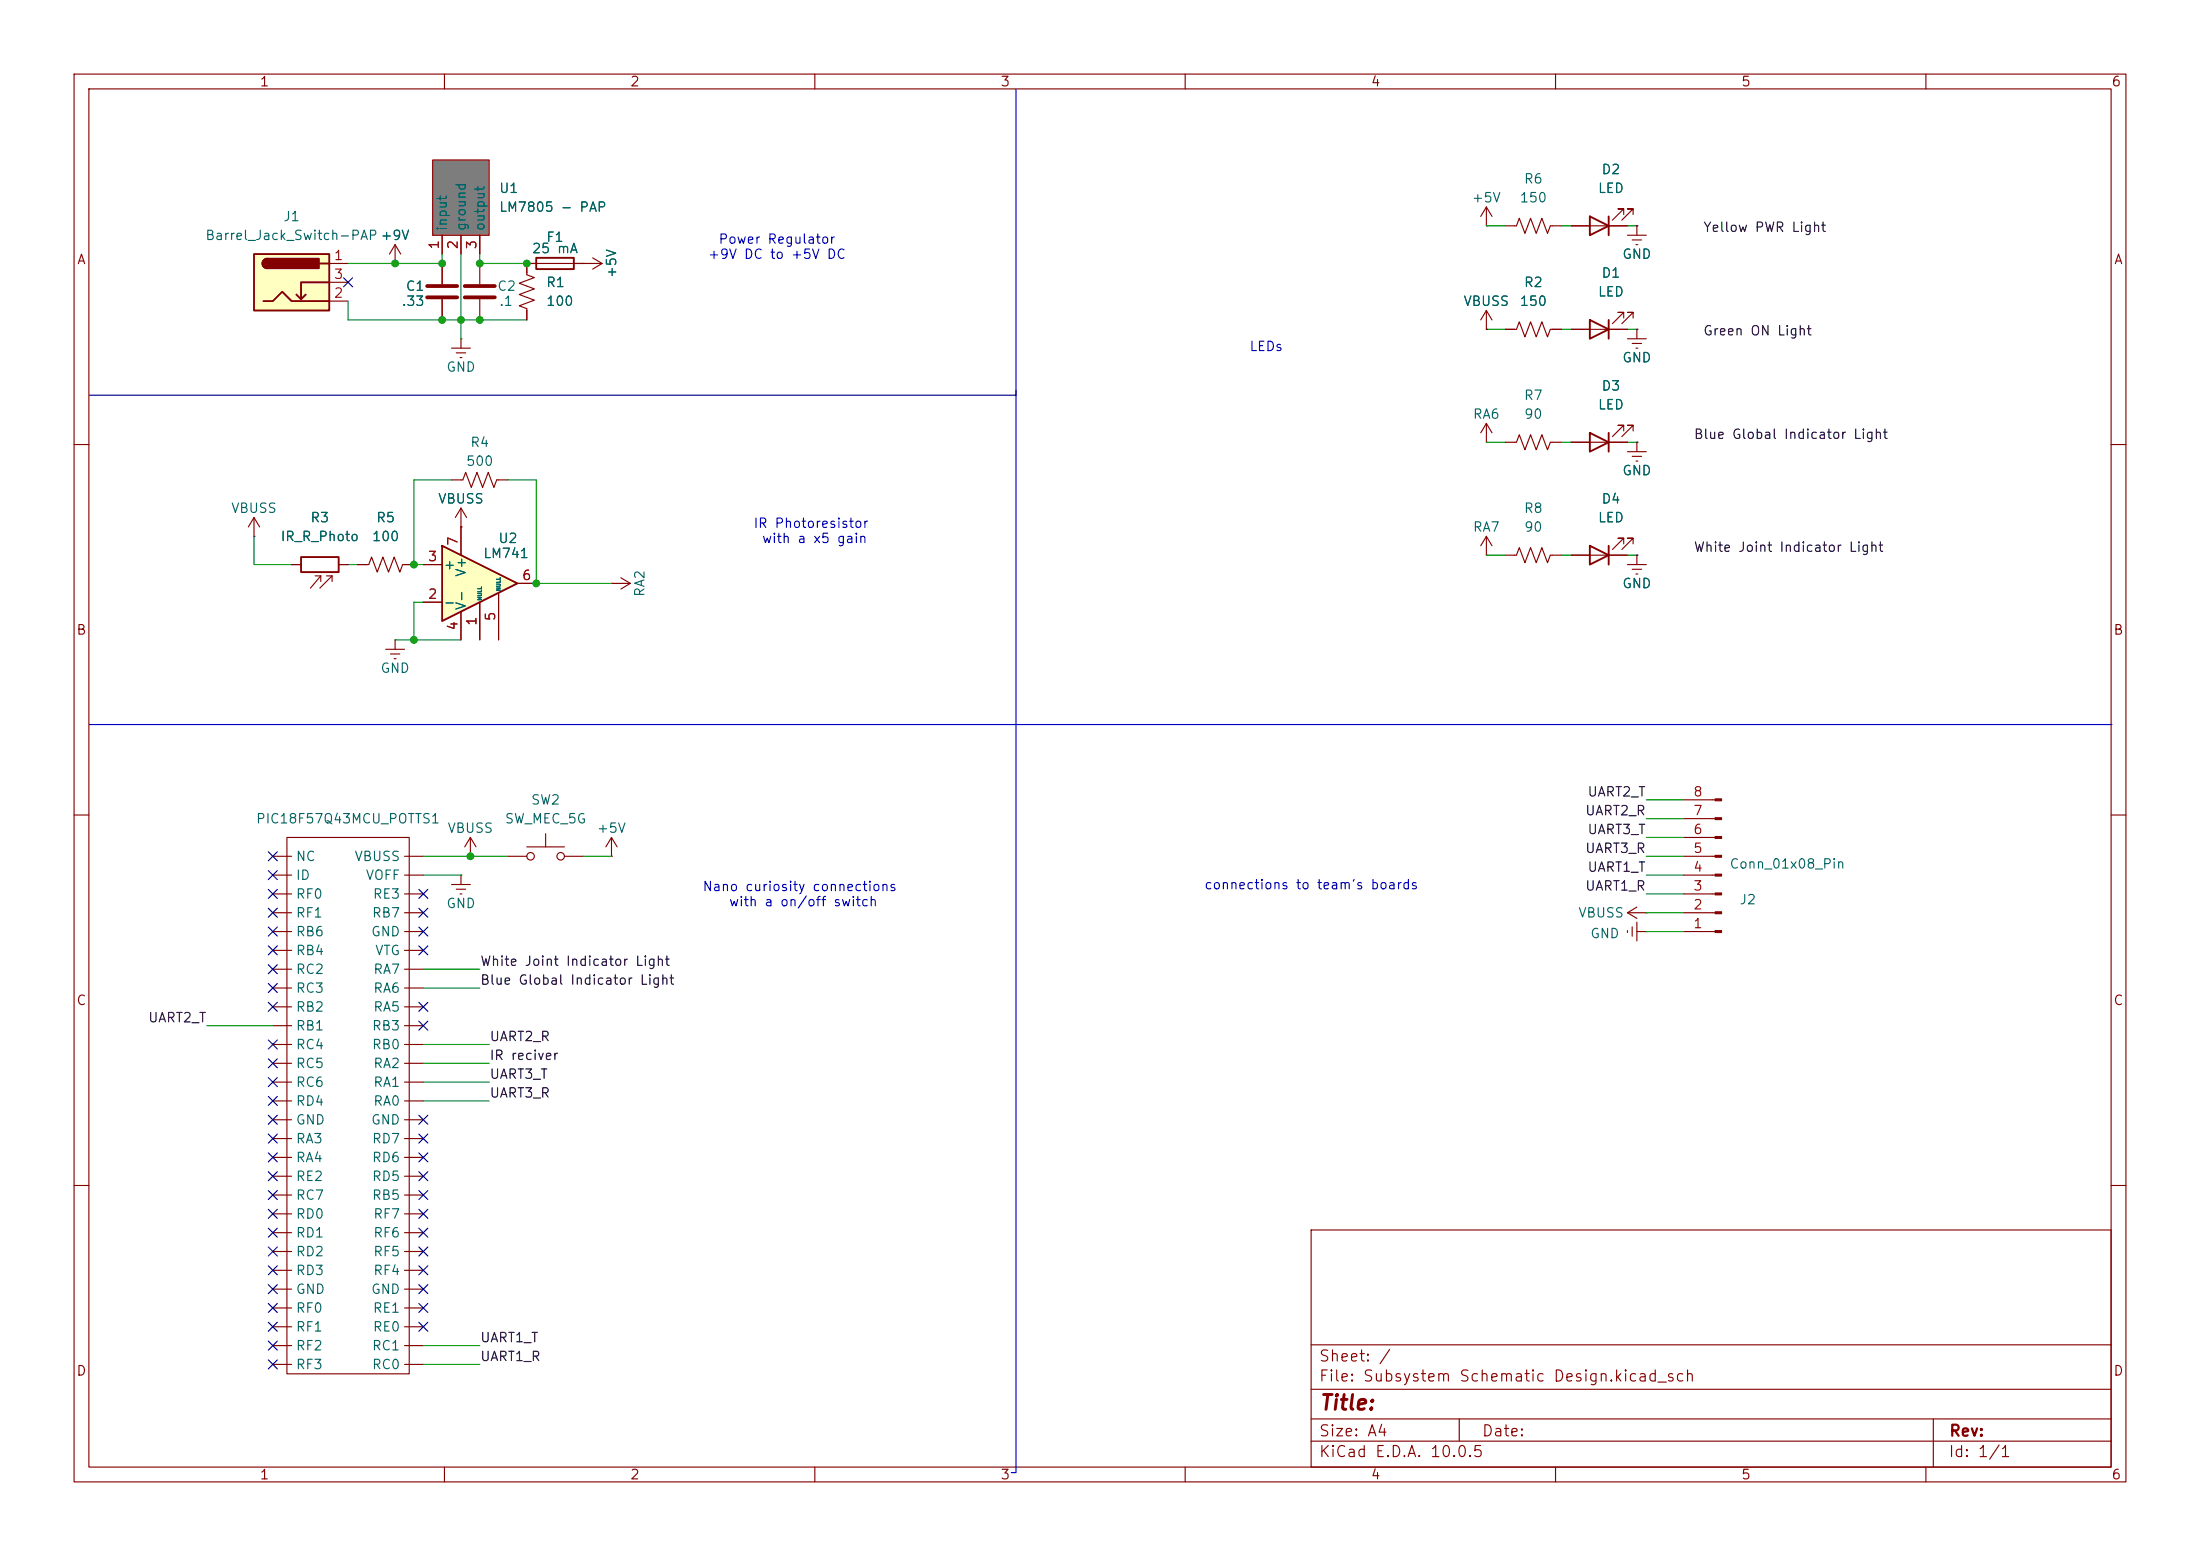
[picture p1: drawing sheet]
<svg xmlns="http://www.w3.org/2000/svg" width="297mm" height="210mm" viewBox="0 0 297 210" stroke-linecap="round" stroke-linejoin="round" font-family="sans-serif">
<g fill="none" stroke="#840000" stroke-width=".15">
<path d="M10 10h277v190h-277zM12 12h273v186h-273zM60 10v2M110 10v2M160 10v2M210 10v2M260 10v2M64.8 35.6v2.8M200.7 30.5h.1M200.7 27.9l-.8 1.3M200.7 27.9l.7 1.3M200.7 27.9v2.6"/>
<path d="M203.2 30.5h1.5l.4-1 .8 2 .7-2 .8 2 .8-2 .7 2 .4-1h1.5M212.1 30.5h7.6M219.2 29v-.8h-.8h.8l-1.5 1.5M220.5 29v-.8h-.8h.8l-1.6 1.5M64.8 40.4v2.8M200.7 44.5h.1M200.7 41.9v2.6M200.7 41.9l-.8 1.3M200.7 41.9l.7 1.3M203.2 44.5h1.5l.4-1.1 .8 2.1 .7-2.1 .8 2.1 .8-2.1 .7 2.1 .4-1h1.5M212.1 44.5h7.6M219.2 42.9v-.7h-.8h.8l-1.5 1.5"/>
<path d="M220.5 42.9v-.7h-.8h.8l-1.6 1.5M10 60h2M39.4 76.2h1.2M42.5 77.7h.8M43.3 77.7l-1.4 1.7M43.3 77.7v.8M44.1 77.7h.7M44.8 77.7l-1.6 1.7M44.8 77.7v.8M45.7 76.2h1.3M62.2 71.1h.1M62.2 68.6v2.5"/>
<path d="M62.2 68.6l-.7 1.3M62.2 68.6l.8 1.3M285 60h2M10 110h2M61 119.4h2.5M62.2 118.1h.1M62.2 118.1v1.3M68.6 115.6h2.5M71.1 114.3h5.1M73.7 112.5v1.8M76.2 115.6h2.5M82.5 115.6h.1"/>
<path d="M82.5 113l-.7 1.3M82.5 113l.8 1.3M82.5 113v2.6M285 110h2M61.6 120h1.3M62.1 120.7h.3M10 160h2M177 166h108v32h-108zM285 160h2M60 198v2M110 198v2M160 198v2"/>
<path d="M177 194.5h108M177 191.5h108M177 187.5h108M177 181.5h108M197 191.5v3M210 198v2M260 198v2M261 191.5v6.5"/>
<circle cx="71.6" cy="115.6" r=".51"/>
<circle cx="75.7" cy="115.6" r=".51"/>
</g>
<path d="M62.7 38.6h4.1M62.7 40.1h4.1" fill="none" stroke="#840000" stroke-width=".51"/>
<path d="M214.6 29.2l2.6 1.3-2.6 1.3zM217.2 29.2v2.6M214.6 43.2l2.6 1.3-2.6 1.2zM217.2 43.2v2.5M40.6 75.2h5.1v2h-5.1z" fill="none" stroke="#840000" stroke-width=".25"/>
<path d="M58.4 21.6h7.6v10.2h-7.6z" fill="#7d7d7d"/>
<path d="M58.4 21.6h7.6v10.2h-7.6zM59.7 31.8v2.5M59.7 35.6v2.8M62.2 31.8v2.5M64.8 31.8v2.5M59.7 40.4v2.8" fill="none" stroke="#840000" stroke-width=".15"/>
<path d="M57.7 38.6h4M57.7 40.1h4" fill="none" stroke="#840000" stroke-width=".51"/>
<path d="M59.7 73.7l10.1 5-10.1 5.1z" fill="#ffffc2"/>
<path d="M59.7 73.7l10.1 5-10.1 5.1z" fill="none" stroke="#840000" stroke-width=".25"/>
<g fill="none" stroke="#840000" stroke-width=".15">
<path d="M53.3 35.6h.1M53.3 33v2.6M53.3 33l-.7 1.3M53.3 33l.8 1.3M219.7 45.7h2.5M220.3 46.4h1.3M220.9 47h.2M221 44.5h.1M221 44.5v1.2M57.1 76.2h2.6M62.2 71.1v3.8M69.8 78.7h2.6"/>
<path d="M52.1 87.6h2.5M52.7 88.3h1.3M53.2 88.9h.3M53.3 86.4h.1M53.3 86.4v1.2M57.1 81.3h2.6M62.2 82.6v3.8M64.8 81.3v5.1M67.3 80v6.4"/>
</g>
<path d="M34.3 34.3h10.1v7.6h-10.1z" fill="#ffffc2"/>
<path d="M34.3 34.3h10.1v7.6h-10.1zM36.1 34.9a.64 .64 0 0 0-.7 .7 .64 .64 0 0 0 .7 .6M41.3 39.8l-.7 .6M43.2 35.6h1.2M44.4 38.1h-3.8v2.3l-.6-.6M72.4 34.8h5.1v1.5h-5.1zM35.6 40.6h1.2l1.3-1.2 1.3 1.2h5M214.6 58.4l2.6 1.3-2.6 1.3zM217.2 58.4v2.6M214.6 73.7l2.6 1.2-2.6 1.3zM217.2 73.7v2.5" fill="none" stroke="#840000" stroke-width=".25"/>
<g fill="#840000" stroke="#840000" stroke-width=".25">
<path d="M35.6 35.1l.5-.2v1.3a.63 .63 0 0 1-.6-.4 .63 .63 0 0 1 .1-.7z"/>
<path d="M36.1 34.9h7v1.3h-7z"/>
</g>
<g fill="none" stroke="#840000" stroke-width=".15">
<path d="M44.4 35.6h2.6M44.4 38.1h2.6M53.3 35.6h.1M59.7 31.8v2.5M59.7 35.6v2.8M62.2 31.8v2.5M64.8 31.8v2.5M78.7 35.6h.1M80 34.8l1.3 .8M81.3 35.6h-10.2v1.5l1 .4-2 .7 2 .8-2 .8 2 .7-2 .8 1 .4v1.5M81.3 35.6l-1.3 .7M212.1 30.5h2.5"/>
<path d="M217.2 30.5h2.5M219.7 31.8h2.5M220.3 32.4h1.3M220.9 33h.2M221 30.5h.1M221 30.5v1.3M44.4 40.6h2.6M59.7 40.4v2.8M61 47h2.5M61.6 47.6h1.3M62.1 48.3h.3M62.2 45.7h.1"/>
<path d="M62.2 45.7v1.3M200.7 59.7h.1M200.7 44.5h.1M200.7 57.2v2.5M200.7 57.2l-.8 1.2M200.7 57.2l.7 1.2M203.2 59.7h1.5l.4-1 .8 2 .7-2 .8 2 .8-2 .7 2 .4-1h1.5M203.2 44.5h1.3M209.5 44.5h1.3M212.1 59.7h7.6M212.1 44.5h2.5M217.2 44.5h2.5"/>
<path d="M219.2 58.2v-.8h-.8h.8l-1.5 1.5M220.5 58.2v-.8h-.8h.8l-1.6 1.5M221 59.7h.1M221 44.5h.1M221 59.7v1.3M34.3 72.4h.1M34.3 69.9l-.8 1.2M34.3 69.9l.8 1.2M34.3 69.9v2.5M39.4 76.2h1.2M45.7 76.2h1.3M48.3 76.2h1.5l.4-1 .7 2 .8-2 .8 2 .7-2 .8 2 .4-1h1.5"/>
<path d="M57.1 76.2h2.6M61 64.8h1.5l.4-1 .7 2 .8-2 .8 2 .7-2 .8 2 .4-1h1.5M62.2 71.1h.1M62.2 71.1v3.8M69.8 78.7h2.6M82.5 78.7h.1M82.5 78.7h2.6M83.8 78l1.3 .7M85.1 78.7l-1.3 .8M200.7 74.9h.1M200.7 72.4l-.8 1.3M200.7 72.4l.7 1.3"/>
<path d="M200.7 72.4v2.5M203.2 74.9h1.5l.4-1 .8 2 .7-2 .8 2 .8-2 .7 2 .4-1h1.5M212.1 74.9h7.6M219.2 73.4v-.8h-.8h.8l-1.5 1.6M219.7 61h2.5M219.7 76.2h2.5M220.3 61.6h1.3M220.3 76.8h1.3M220.5 73.4v-.8h-.8h.8l-1.6 1.6M220.9 62.2h.2M220.9 77.5h.2M221 74.9h.1"/>
<path d="M221 74.9v1.3M57.1 81.3h2.6M62.2 82.6v3.8M64.8 81.3v5.1M67.3 80v6.4M36.8 118.1h2.6M36.8 115.6h2.6M38.7 113h16.5v72.4h-16.5zM54.6 118.1h2.5M54.6 115.6h2.5M63.5 115.6h.1M63.5 113l-.8 1.3"/>
<path d="M63.5 113l.8 1.3M63.5 113v2.6M227.3 118.1h4.2M227.3 115.6h4.2M227.3 113h4.2M227.3 110.5h4.2M227.3 108h4.2M36.8 123.2h2.6M36.8 125.7h2.6M36.8 120.7h2.6M36.8 128.3h2.6M36.8 130.8h2.6"/>
<path d="M36.8 133.4h2.6M36.8 135.9h2.6M36.8 138.4h2.6M54.6 123.2h2.5M54.6 125.7h2.5M54.6 120.7h2.5M54.6 128.3h2.5M54.6 130.8h2.5M54.6 133.4h2.5M54.6 135.9h2.5M54.6 138.4h2.5M219.7 123.2l1.3 .8"/>
<path d="M219.7 123.2h2.5M219.7 125.6v.3M220.3 125.1v1.3M221 124.5v2.5M221 122.4l-1.3 .8M221 125.7h1.2M222.2 123.2h.1M222.2 125.7h.1M227.3 123.2h4.2M227.3 125.7h4.2M227.3 120.7h4.2M36.8 141h2.6"/>
<path d="M36.8 143.5h2.6M36.8 146.1h2.6M36.8 148.6h2.6M36.8 151.1h2.6M36.8 153.7h2.6M36.8 156.2h2.6M36.8 158.8h2.6M54.6 141h2.5M54.6 143.5h2.5M54.6 146.1h2.5M54.6 148.6h2.5M54.6 151.1h2.5"/>
<path d="M54.6 153.7h2.5M54.6 156.2h2.5M54.6 158.8h2.5M36.8 161.3h2.6M36.8 163.8h2.6M36.8 166.4h2.6M36.8 168.9h2.6M36.8 171.5h2.6M36.8 174h2.6M36.8 176.5h2.6M36.8 179.1h2.6M54.6 161.3h2.5"/>
<path d="M54.6 163.8h2.5M54.6 166.4h2.5M54.6 168.9h2.5M54.6 171.5h2.5M54.6 174h2.5M54.6 176.5h2.5M54.6 179.1h2.5M36.8 181.6h2.6M36.8 184.2h2.6M54.6 181.6h2.5M54.6 184.2h2.5"/>
</g>
<g fill="#840000" stroke="#840000" stroke-width=".15">
<path d="M231.5 125.6h.9v.3h-.9z"/>
<path d="M231.5 123.1h.9v.2h-.9z"/>
<path d="M231.5 120.5h.9v.3h-.9z"/>
<path d="M231.5 118h.9v.2h-.9z"/>
<path d="M231.5 115.4h.9v.3h-.9z"/>
<path d="M231.5 112.9h.9v.3h-.9z"/>
<path d="M231.5 110.4h.9v.2h-.9z"/>
<path d="M231.5 107.8h.9v.3h-.9z"/>
</g>
<path d="M137.2 12.1v186.7h-.7M12.1 53.3h125.1M12.1 97.8h273" fill="none" stroke="#0000c2" stroke-width=".15"/>
<g fill="none" stroke="#009600" stroke-width=".15">
<path d="M59.7 34.3v1.3h-12.7M62.2 34.3v11.4M64.8 34.3v1.3h6.3M200.7 30.5h2.5M210.8 30.5h1.3M219.7 30.5h1.3M47 40.6v2.6h24.1M200.7 59.7h2.5M200.7 44.5h2.5M210.8 59.7h1.3M210.8 44.5h1.3M219.7 59.7h1.3"/>
<path d="M219.7 44.5h1.3M34.3 72.4v3.8h5.1M47 76.2h1.3M61 64.8h-5.1v11.4h1.2M68.6 64.8h3.8v13.9h10.1M200.7 74.9h2.5M210.8 74.9h1.3M219.7 74.9h1.3M53.3 86.4h8.9M57.1 81.3h-1.2v5.1M57.1 118.1h5.1M57.1 115.6h11.5"/>
<path d="M78.7 115.6h3.8M222.2 118.1h5.1M222.2 115.6h5.1M222.2 113h5.1M222.2 108h5.1M222.2 110.5h5.1M27.9 138.4h8.9M57.1 133.4h7.7M57.1 130.8h7.7M222.2 120.7h5.1M222.2 125.7h5.1M222.2 123.2h5.1"/>
<path d="M57.1 148.6h8.9M57.1 146.1h8.9M57.1 143.5h8.9M57.1 141h8.9M57.1 181.6h7.7M57.1 184.2h7.7"/>
</g>
<g fill="none" stroke="#000084" stroke-width=".15">
<path d="M46.4 37.5l1.2 1.2M47.6 37.5l-1.2 1.2M36.2 117.5l1.2 1.2M36.2 115l1.2 1.2M37.4 117.5l-1.2 1.2M37.4 115l-1.2 1.2M36.2 122.6l1.2 1.2M36.2 125.1l1.2 1.2M36.2 120l1.2 1.3M36.2 127.7l1.2 1.2M36.2 132.7l1.2 1.3M36.2 135.3l1.2 1.2"/>
<path d="M36.2 130.2l1.2 1.2M37.4 122.6l-1.2 1.2M37.4 125.1l-1.2 1.2M37.4 120l-1.2 1.3M37.4 127.7l-1.2 1.2M37.4 132.7l-1.2 1.3M37.4 135.3l-1.2 1.2M37.4 130.2l-1.2 1.2M56.5 137.8l1.3 1.2M56.5 127.7l1.3 1.2M56.5 135.3l1.3 1.2M56.5 125.1l1.3 1.2"/>
<path d="M56.5 122.6l1.3 1.2M56.5 120l1.3 1.3M57.8 122.6l-1.3 1.2M57.8 125.1l-1.3 1.2M57.8 120l-1.3 1.3M57.8 127.7l-1.3 1.2M57.8 137.8l-1.3 1.2M57.8 135.3l-1.3 1.2M36.2 142.9l1.2 1.2M36.2 145.4l1.2 1.3M36.2 140.4l1.2 1.2M36.2 150.5l1.2 1.2"/>
<path d="M36.2 148l1.2 1.2M36.2 155.6l1.2 1.2M36.2 158.1l1.2 1.3M36.2 153.1l1.2 1.2M37.4 142.9l-1.2 1.2M37.4 145.4l-1.2 1.3M37.4 140.4l-1.2 1.2M37.4 150.5l-1.2 1.2M37.4 148l-1.2 1.2M37.4 158.1l-1.2 1.3M37.4 155.6l-1.2 1.2M37.4 153.1l-1.2 1.2"/>
<path d="M56.5 150.5l1.3 1.2M56.5 155.6l1.3 1.2M56.5 153.1l1.3 1.2M56.5 158.1l1.3 1.3M57.8 150.5l-1.3 1.2M57.8 155.6l-1.3 1.2M57.8 158.1l-1.3 1.3M57.8 153.1l-1.3 1.2M36.2 173.4l1.2 1.2M36.2 170.8l1.2 1.3M36.2 175.9l1.2 1.2M36.2 178.5l1.2 1.2"/>
<path d="M36.2 160.7l1.2 1.2M36.2 165.8l1.2 1.2M36.2 168.3l1.2 1.2M36.2 163.2l1.2 1.2M37.4 173.4l-1.2 1.2M37.4 170.8l-1.2 1.3M37.4 175.9l-1.2 1.2M37.4 178.5l-1.2 1.2M37.4 160.7l-1.2 1.2M37.4 165.8l-1.2 1.2M37.4 168.3l-1.2 1.2M37.4 163.2l-1.2 1.2"/>
<path d="M56.5 170.8l1.3 1.3M56.5 173.4l1.3 1.2M56.5 175.9l1.3 1.2M56.5 178.5l1.3 1.2M56.5 165.8l1.3 1.2M56.5 163.2l1.3 1.2M56.5 168.3l1.3 1.2M56.5 160.7l1.3 1.2M57.8 170.8l-1.3 1.3M57.8 173.4l-1.3 1.2M57.8 175.9l-1.3 1.2M57.8 178.5l-1.3 1.2"/>
<path d="M57.8 163.2l-1.3 1.2M57.8 160.7l-1.3 1.2M57.8 165.8l-1.3 1.2M57.8 168.3l-1.3 1.2M36.2 183.5l1.2 1.3M36.2 181l1.2 1.2M37.4 183.5l-1.2 1.3M37.4 181l-1.2 1.2"/>
</g>
<g fill="#009600" stroke="#009600" stroke-width=".14">
<circle cx="64.8" cy="43.2" r=".46"/>
<circle cx="62.2" cy="43.2" r=".46"/>
<circle cx="55.9" cy="76.2" r=".46"/>
<circle cx="59.7" cy="35.6" r=".46"/>
<circle cx="59.7" cy="43.2" r=".46"/>
<circle cx="53.3" cy="35.6" r=".46"/>
<circle cx="64.8" cy="35.6" r=".46"/>
<circle cx="71.1" cy="35.6" r=".46"/>
<circle cx="72.4" cy="78.7" r=".46"/>
<circle cx="63.5" cy="115.6" r=".46"/>
<circle cx="55.9" cy="86.4" r=".46"/>
</g>
<text font-size="2" fill="#840000" x="178" y="190.8">Title:</text>
<g font-size="1.5" fill="#840000">
<text x="178" y="184.1">Sheet: /</text>
<text x="178" y="186.8">File: Subsystem Schematic Design.kicad_sch</text>
<text x="178" y="197">KiCad E.D.A. 10.0.5</text>
<text x="178" y="194.2">Size: A4</text>
<text x="200" y="194.2">Date:</text>
<text x="263" y="197">Id: 1/1</text>
<text x="263" y="194.2">Rev:</text>
</g>
<g font-size="1.3" fill="#840000">
<text x="35" y="12">1</text>
<text x="85" y="12">2</text>
<text x="135" y="12">3</text>
<text x="185" y="12">4</text>
<text x="235" y="12">5</text>
<text x="285" y="12">6</text>
<text x="10.3" y="36">A</text>
<text x="285.3" y="36">A</text>
<text x="10.2" y="86">B</text>
<text x="285.2" y="86">B</text>
<text x="10.2" y="136">C</text>
<text x="285.2" y="136">C</text>
<text x="10.2" y="186">D</text>
<text x="285.2" y="186">D</text>
<text x="35" y="200">1</text>
<text x="85" y="200">2</text>
<text x="135" y="200">3</text>
<text x="185" y="200">4</text>
<text x="235" y="200">5</text>
<text x="285" y="200">6</text>
</g>
<g font-size="1.3" fill="#006464">
<text x="216.1" y="23.8">D2</text>
<text x="67.3" y="26.4">U1</text>
<text x="67.3" y="28.9">LM7805 - PAP</text>
<text x="198.6" y="27.6">+5V</text>
<text x="205.1" y="27.6">150</text>
<text x="205.6" y="25.1">R6</text>
<text x="215.6" y="26.4">LED</text>
<text x="27.6" y="32.7">Barrel_Jack_Switch-PAP +9V</text>
<text x="38.2" y="30.2">J1</text>
<text x="51.3" y="32.7">+9V</text>
<text x="60.7" y="31.3" transform="rotate(-90 60.7 31.3)">input</text>
<text x="63.2" y="31.3" transform="rotate(-90 63.2 31.3)">ground</text>
<text x="65.7" y="31.3" transform="rotate(-90 65.7 31.3)">output</text>
<text x="71.7" y="34.5">25 mA</text>
<text x="73.7" y="33">F1</text>
<text x="218.9" y="35.3">GND</text>
<text x="54.1" y="41.6">.33</text>
<text x="54.7" y="39.6">C1</text>
<text x="67" y="39.6">C2</text>
<text x="67.3" y="41.6">.1</text>
<text x="73.6" y="39.1">R1</text>
<text x="73.6" y="41.6">100</text>
<text x="83.5" y="37.6" transform="rotate(-90 83.5 37.6)">+5V</text>
<text x="197.5" y="41.6">VBUSS</text>
<text x="205.1" y="41.6">150</text>
<text x="205.6" y="39.1">R2</text>
<text x="215.6" y="40.3">LED</text>
<text x="216.1" y="37.8">D1</text>
<text x="60.2" y="50.5">GND</text>
<text x="216.1" y="53">D3</text>
<text x="218.9" y="49.2">GND</text>
<text x="198.7" y="56.8">RA6</text>
<text x="205.6" y="54.3">R7</text>
<text x="205.7" y="56.8">90</text>
<text x="215.6" y="55.6">LED</text>
<text x="62.8" y="63.2">500</text>
<text x="63.4" y="60.7">R4</text>
<text x="218.9" y="64.5">GND</text>
<text x="31.1" y="69.5">VBUSS</text>
<text x="41.8" y="70.8">R3</text>
<text x="50.7" y="70.8">R5</text>
<text x="59" y="68.3">VBUSS</text>
<text x="205.6" y="69.5">R8</text>
<text x="215.6" y="70.8">LED</text>
<text x="216.1" y="68.3">D4</text>
<text x="37.8" y="73.4">IR_R_Photo</text>
<text x="50.1" y="73.4">100</text>
<text x="59.8" y="77.2">+</text>
<text x="63.2" y="77.9" transform="rotate(-90 63.2 77.9)">V+</text>
<text x="65.1" y="75.6">LM741</text>
<text x="67.2" y="73.6">U2</text>
<text x="198.7" y="72.1">RA7</text>
<text x="205.7" y="72.1">90</text>
<text x="59.8" y="82.2">-</text>
<text x="63.2" y="82.4" transform="rotate(-90 63.2 82.4)">V-</text>
<text x="87.3" y="80.7" transform="rotate(-90 87.3 80.7)">RA2</text>
<text x="218.9" y="79.7">GND</text>
<text x="51.3" y="91.1">GND</text>
<text x="34.5" y="111.5">PIC18F57Q43MCU_POTTS1</text>
<text x="60.3" y="112.7">VBUSS</text>
<text x="68.1" y="111.5">SW_MEC_5G</text>
<text x="71.6" y="108.9">SW2</text>
<text x="80.5" y="112.7">+5V</text>
<text x="39.9" y="116.5">NC</text>
<text x="39.9" y="119.1">ID</text>
<text x="47.8" y="116.5">VBUSS</text>
<text x="49.3" y="119.1">VOFF</text>
<text x="233.4" y="117.5">Conn_01x08_Pin</text>
<text x="39.9" y="121.6">RF0</text>
<text x="39.9" y="124.2">RF1</text>
<text x="50.1" y="124.2">RB7</text>
<text x="50.2" y="121.6">RE3</text>
<text x="60.2" y="122.9">GND</text>
<text x="213" y="124.2">VBUSS</text>
<text x="234.8" y="122.4">J2</text>
<text x="39.9" y="126.7">RB6</text>
<text x="39.9" y="129.2">RB4</text>
<text x="39.9" y="131.8">RC2</text>
<text x="50" y="126.7">GND</text>
<text x="50.3" y="131.8">RA7</text>
<text x="50.5" y="129.2">VTG</text>
<text x="214.6" y="126.9">GND</text>
<text x="39.9" y="134.3">RC3</text>
<text x="39.9" y="136.9">RB2</text>
<text x="50.3" y="134.3">RA6</text>
<text x="50.3" y="136.9">RA5</text>
<text x="39.9" y="139.4">RB1</text>
<text x="39.9" y="141.9">RC4</text>
<text x="50.1" y="139.4">RB3</text>
<text x="50.1" y="141.9">RB0</text>
<text x="39.9" y="144.5">RC5</text>
<text x="39.9" y="147">RC6</text>
<text x="39.9" y="149.6">RD4</text>
<text x="50.3" y="144.5">RA2</text>
<text x="50.3" y="147">RA1</text>
<text x="50.3" y="149.6">RA0</text>
<text x="39.9" y="152.1">GND</text>
<text x="39.9" y="154.6">RA3</text>
<text x="50" y="152.1">GND</text>
<text x="50.1" y="154.6">RD7</text>
<text x="39.9" y="157.2">RA4</text>
<text x="39.9" y="159.7">RE2</text>
<text x="50.1" y="157.2">RD6</text>
<text x="50.1" y="159.7">RD5</text>
<text x="39.9" y="162.3">RC7</text>
<text x="39.9" y="164.8">RD0</text>
<text x="39.9" y="167.3">RD1</text>
<text x="50.1" y="162.3">RB5</text>
<text x="50.3" y="164.8">RF7</text>
<text x="50.3" y="167.3">RF6</text>
<text x="39.9" y="169.9">RD2</text>
<text x="39.9" y="172.4">RD3</text>
<text x="50.3" y="169.9">RF5</text>
<text x="50.3" y="172.4">RF4</text>
<text x="39.9" y="175">GND</text>
<text x="39.9" y="177.5">RF0</text>
<text x="50" y="175">GND</text>
<text x="50.2" y="177.5">RE1</text>
<text x="39.9" y="180">RF1</text>
<text x="39.9" y="182.6">RF2</text>
<text x="39.9" y="185.1">RF3</text>
<text x="50.1" y="182.6">RC1</text>
<text x="50.1" y="185.1">RC0</text>
<text x="50.2" y="180">RE0</text>
</g>
<g font-size="1.3" fill="#a90000">
<text x="45" y="35.4">1</text>
<text x="59.6" y="33.8" transform="rotate(-90 59.6 33.8)">1</text>
<text x="62.1" y="33.8" transform="rotate(-90 62.1 33.8)">2</text>
<text x="64.6" y="33.8" transform="rotate(-90 64.6 33.8)">3</text>
<text x="45" y="40.5">2</text>
<text x="45" y="38">3</text>
<text x="57.7" y="76.1">3</text>
<text x="62.1" y="73.8" transform="rotate(-90 62.1 73.8)">7</text>
<text x="57.7" y="81.1">2</text>
<text x="67.2" y="83.9" transform="rotate(-90 67.2 83.9)">5</text>
<text x="70.4" y="78.6">6</text>
<text x="62.1" y="85.2" transform="rotate(-90 62.1 85.2)">4</text>
<text x="64.6" y="84.6" transform="rotate(-90 64.6 84.6)">1</text>
<text x="228.5" y="107.8">8</text>
<text x="228.5" y="112.9">6</text>
<text x="228.5" y="110.4">7</text>
<text x="228.5" y="118">4</text>
<text x="228.5" y="115.4">5</text>
<text x="228.5" y="125.6">1</text>
<text x="228.5" y="123.1">2</text>
<text x="228.5" y="120.5">3</text>
</g>
<g font-size="1.3" fill="#0000c2">
<text x="95.5" y="35.3">+9V DC to +5V DC</text>
<text x="96.9" y="33.2">Power Regulator</text>
<text x="168.6" y="47.7">LEDs</text>
<text x="101.6" y="71.6">IR Photoresistor</text>
<text x="102.8" y="73.6">with a x5 gain</text>
<text x="94.8" y="120.6">Nano curiosity connections</text>
<text x="98.3" y="122.6">with a on/off switch</text>
<text x="162.5" y="120.3">connections to team's boards</text>
</g>
<g font-size="1.3" fill="#0f0f0f">
<text x="229.8" y="31.6">Yellow PWR Light</text>
<text x="229.8" y="45.6">Green ON Light</text>
<text x="228.6" y="59.6">Blue Global Indicator Light</text>
<text x="228.6" y="74.8">White Joint Indicator Light</text>
<text x="214.2" y="107.8">UART2_T</text>
<text x="213.9" y="110.4">UART2_R</text>
<text x="214.2" y="112.9">UART3_T</text>
<text x="213.9" y="115.4">UART3_R</text>
<text x="214.2" y="118">UART1_T</text>
<text x="213.9" y="120.5">UART1_R</text>
<text x="64.7" y="130.7">White Joint Indicator Light</text>
<text x="64.7" y="133.2">Blue Global Indicator Light</text>
<text x="19.9" y="138.3">UART2_T</text>
<text x="66" y="140.8">UART2_R</text>
<text x="66" y="143.4">IR reciver</text>
<text x="66" y="145.9">UART3_T</text>
<text x="66" y="148.5">UART3_R</text>
<text x="64.7" y="181.5">UART1_T</text>
<text x="64.7" y="184">UART1_R</text>
</g>
<g font-size=".5" fill="#006464">
<text x="65.2" y="81.1" transform="rotate(-90 65.2 81.1)">NULL</text>
<text x="67.7" y="79.8" transform="rotate(-90 67.7 79.8)">NULL</text>
</g>
</svg>
